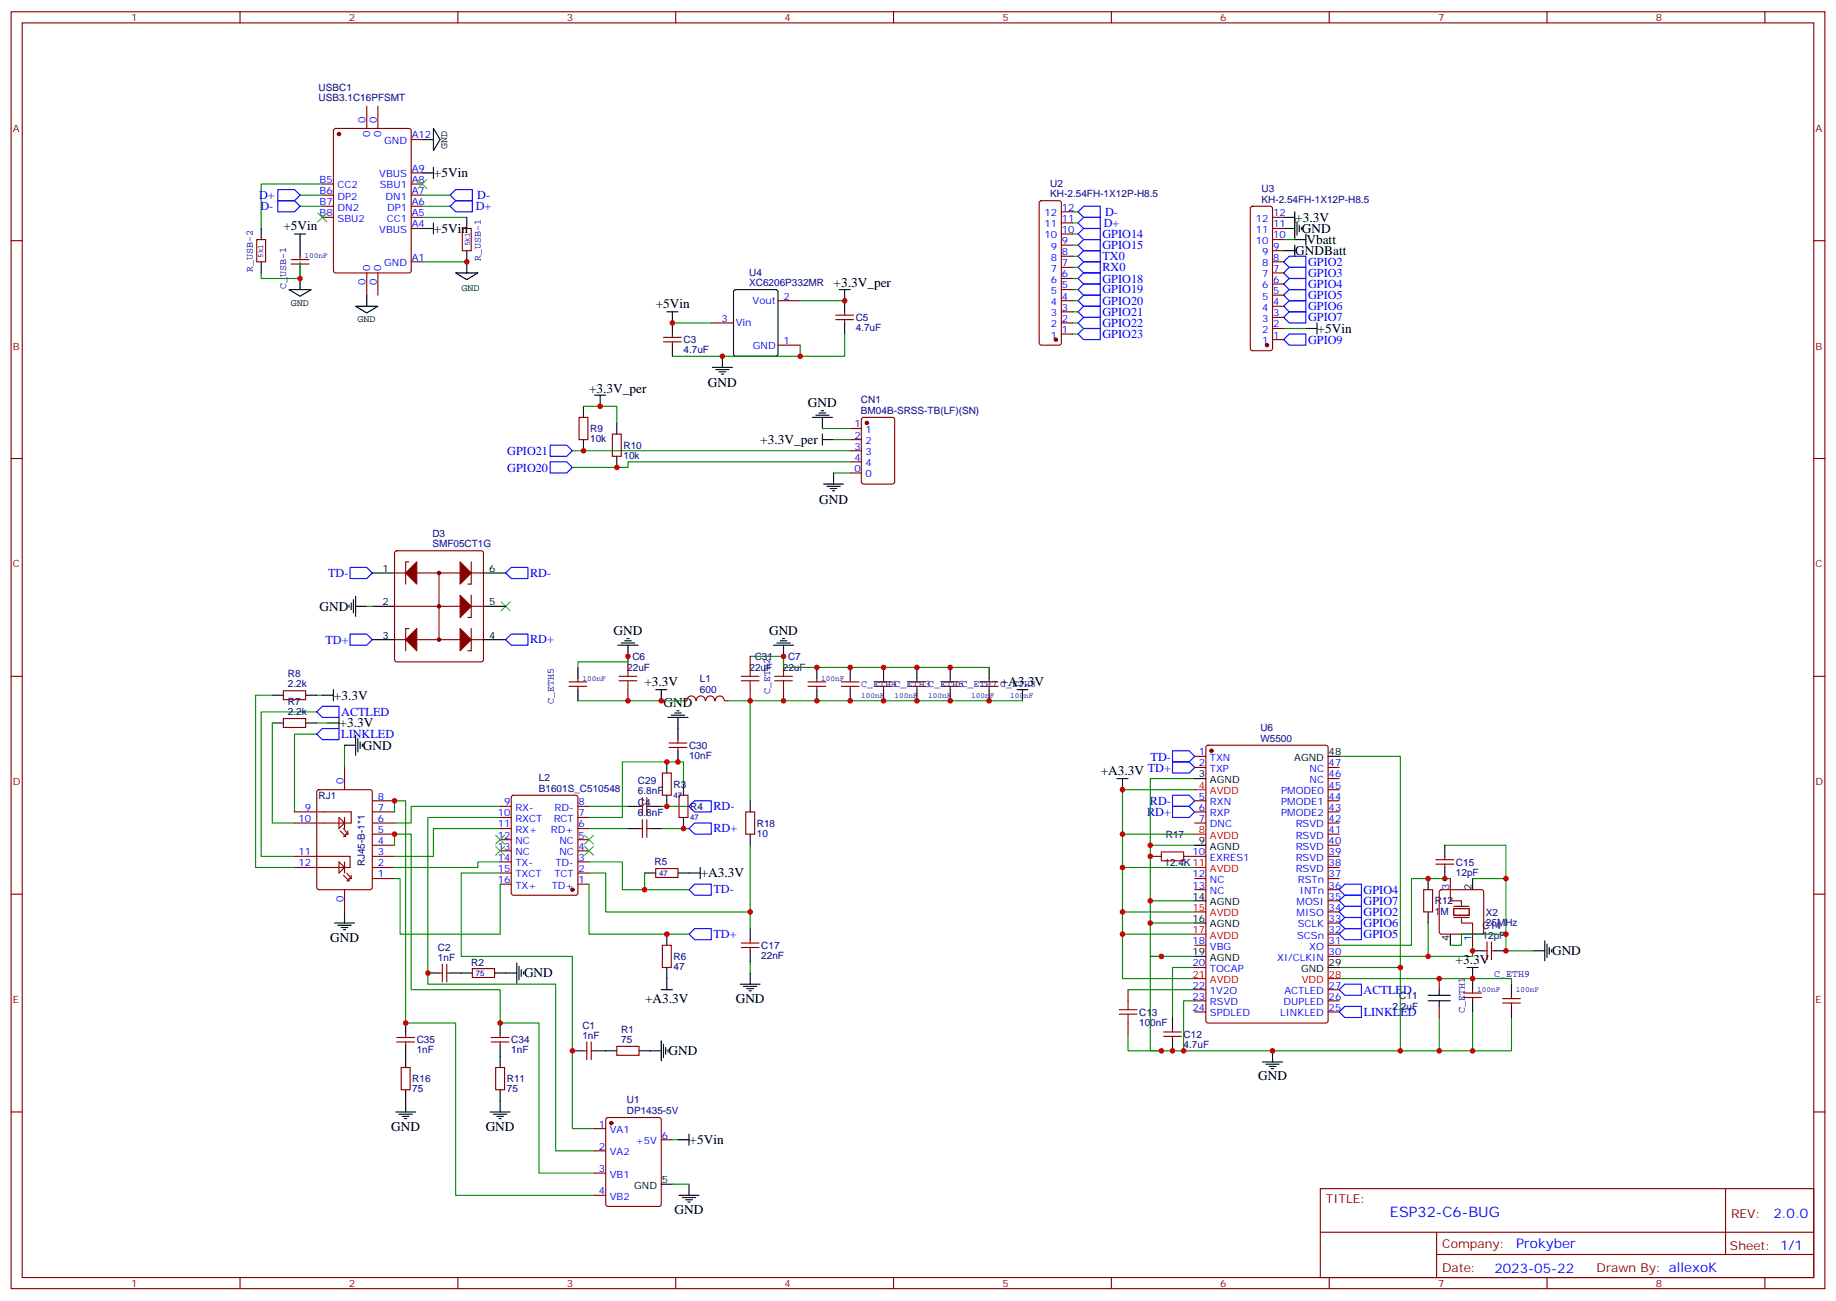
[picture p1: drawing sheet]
<svg xmlns="http://www.w3.org/2000/svg" width="583mm" height="413mm" viewBox="0 0 583 413" stroke-linecap="round" stroke-linejoin="round" font-family="sans-serif">
<g fill="none" stroke="#870000" stroke-width=".35">
<path d="M3.5 3.7h575.8v405.4h-575.8zM7.1 7.3h568.6v398.3h-568.6zM76.2 3.7v3.6M145.3 3.7v3.6M214.5 3.7v3.6M283.6 3.7v3.6M352.8 3.7v3.6M421.9 3.7v3.6M491.1 3.7v3.6M560.2 3.7v3.6M3.5 76.4h3.6M575.7 76.4h3.6"/>
<path d="M3.5 145.6h3.6M575.7 145.6h3.6M3.5 214.7h3.6M180.6 216.5h5.7M180.6 217.9h5.7M183.4 215.4v1.1M183.4 217.9v1M199.3 208.4v3.5M199.3 218.9v3.6M238.1 208.4v3.5M238.1 218.9v3.6M248.7 208.4v3.5"/>
<path d="M248.7 218.9v3.6M256.5 216.5h5.6M256.5 217.9h5.6M259.3 215.4v1.1M259.3 217.9v1M277.6 216.5h5.7M277.6 217.9h5.7M280.5 215.4v1.1M280.5 217.9v1M288.2 216.5h5.7M288.2 217.9h5.7M291 215.4v1.1"/>
<path d="M291 217.9v1M298.8 216.5h5.6M298.8 217.9h5.6M301.6 215.4v1.1M301.6 217.9v1M311.1 216.5h5.7M311.1 217.9h5.7M314 215.4v1.1M314 217.9v1M575.7 214.7h3.6M212.4 237.3h5.6M212.4 235.9h5.6"/>
<path d="M215.2 234.8v1.1M215.2 237.3v1M217 222.5h1M218.1 222.4a1.41 1.41 0 0 1 1.4-1.5 1.41 1.41 0 0 1 1.4 1.5M221.1 222.4a1.41 1.41 0 0 1 1.4-1.5 1.41 1.41 0 0 1 1.4 1.5M224 222.4a1.41 1.41 0 0 1 1.4-1.5 1.41 1.41 0 0 1 1.4 1.5M227.1 222.4a1.41 1.41 0 0 1 1.4-1.5 1.41 1.41 0 0 1 1.4 1.5M230 222.5h1.1M383 236.8l.5-.2h37.4l.6 .4 .1 87.1-.5 .6-37.6 .1-.7-.5v-87zM93.5 257.7h7M100.8 250.9l.4-.2h16.3l.6 .4 .1 30.6-.5 .7h-16.5l-.6-.4-.1-30.6zM100.9 257.7h10.6v3.6h-10.6"/>
<path d="M107.6 259.5l1.8 1.8-1.8 1.7zM109.4 243.6v7.1M109.4 259.5v3.5M118.2 254.2h7M118.2 257.7h7M158.7 256h3.6M158.7 259.5h3.6M162.5 252.7l.5-.3h19.7l.7 .5v30.6l-.4 .6-20 .1-.7-.5v-30.5zM183.4 256h3.6M183.4 259.5h3.6M202.8 256h1.1M203.9 253.2v5.6"/>
<path d="M205.3 253.2v5.6M205.3 256h1.1M210.3 245.4h2.8v7h-2.8zM215.5 252.4h2.9v7.1h-2.9zM236.7 257.7h2.8v7.1h-2.8zM379.2 240.1h3.6M379.2 243.6h3.6M379.2 254.2h3.6M379.2 257.7h3.6M421.6 243.6h3.5M421.6 254.2h3.5M421.6 257.7h3.5"/>
<path d="M421.6 250.7h3.5M421.6 247.2h3.5M93.5 271.9h17.6v3.5h-17.6M93.5 261.3h7M107.6 273.6l1.8 1.8-1.8 1.7zM107.9 263.7l1.8 1.8M109 263l1.4 1.8M109 265.5h.7M109 277.8l1.8 1.8M109.4 273.6v3.5M110.1 277.1l1.4 1.8M110.1 279.6h.7"/>
<path d="M110.4 264.8h-.7v.7M110.4 263.7v1.1M111.5 278.9h-.7v.7M111.5 277.8v1.1M118.2 271.9h7M118.2 261.3h7M118.2 278.9h7M118.2 275.4h7M118.2 268.3h7M118.2 264.8h7M158.7 263h3.6M158.7 277.1h3.6"/>
<path d="M158.7 273.6h3.6M158.7 270.1h3.6M158.7 266.6h3.6M183.4 263h3.6M183.4 277.1h3.6M183.4 273.6h3.6M183.4 270.1h3.6M183.4 266.6h3.6M202.8 263h1.1M203.9 260.2v5.7M205.3 260.2v5.7M205.3 263h1.1"/>
<path d="M208.1 275.7h7.1v2.9h-7.1zM365.1 271.9h3.6M375.7 271.9h7.1M379.2 261.3h3.6M379.2 278.9h3.6M421.6 271.9h3.5M421.6 261.3h3.5M421.6 278.9h3.5M421.6 275.4h3.5M421.6 268.3h3.5M421.6 264.8h3.5M455.8 272.9h5.6"/>
<path d="M455.8 274.3h5.6M458.6 271.9v1M458.6 274.3v1.1M460.4 278.9v3.5M3.5 283.8h3.6M109.4 282.4v7.1M158.7 280.7h3.6M183.4 280.7h3.6M235.3 299.4h5.6M238.1 298.3v1.1M379.2 282.4h3.6M421.6 282.4h3.5"/>
<path d="M421.6 296.5h3.5M421.6 293h3.5M421.6 289.5h3.5M421.6 286h3.5M451.9 282.4h2.8v7.1h-2.8zM457.1 282.6l.5-.2h12.7l.5 .2 .2 .5v12.7l-.3 .5-.4 .2h-12.7l-.5-.2-.3-.5v-12.7zM467.4 296.5v3.6M472 299v5.7M473.4 299v5.7M575.7 283.8h3.6M139.3 308.9h1.1M140.4 306.1v5.6"/>
<path d="M141.8 306.1v5.6M141.8 308.9h1.1M149.9 307.5h7.1v2.8h-7.1zM210.3 300.1h2.8v7h-2.8zM235.3 300.8h5.6M238.1 300.8v1M358.1 314.2v3.5M379.2 300.1h3.6M379.2 307.1h3.6M379.2 314.2h3.6M379.2 317.7h3.6M421.6 300.1h3.5"/>
<path d="M421.6 314.2h3.5M421.6 317.7h3.5M421.6 303.6h3.5M456.8 310.7v3.5M456.8 319.5v3.5M464.6 316.7h5.7M464.6 315.2h5.7M467.4 314.2v1M467.4 316.7v1M471 301.8h1M473.4 301.8h1.1M477 318.4h5.6"/>
<path d="M477 317h5.6M479.8 315.9v1.1M479.8 318.4v1.1M125.9 330.8h5.7M125.9 329.4h5.7M127.4 338.9h2.8v7h-2.8zM128.8 328.3v1.1M128.8 330.8v1M155.9 330.8h5.7M155.9 329.4h5.7M157.3 338.9h2.9v7h-2.9zM158.7 328.3v1.1"/>
<path d="M158.7 330.8v1M185.2 333.6h1.1M186.3 330.8v5.6M187.7 330.8v5.6M187.7 333.6h1M195.8 332.2h7v2.8h-7zM358.1 324.8v3.5M369.4 329h5.6M369.4 327.6h5.6M372.2 326.5v1.1M372.2 329v1.1M379.2 321.2h3.6"/>
<path d="M421.6 321.2h3.5M3.5 353h3.6M575.7 353h3.6M419.1 377.3h156.6v28.3h-156.6zM547.7 377.4v20.8M419.1 391.2h156.5M456 398.2h119.6M456 391.2v14.1M76.2 405.6v3.5M145.3 405.6v3.5M214.5 405.6v3.5M283.6 405.6v3.5"/>
<path d="M352.8 405.6v3.5M421.9 405.6v3.5M491.1 405.6v3.5M560.2 405.6v3.5"/>
</g>
<g fill="none" stroke="#00f" stroke-width=".35">
<path d="M342.2 77.8l1.8-1.7h5.2v3.5h-5.2zM342.2 74.3l1.8-1.8h5.2v3.6h-5.2zM342.2 70.8l1.8-1.8h5.2v3.5h-5.2zM342.2 67.2l1.8-1.7h5.2v3.5h-5.2zM342.2 99l1.8-1.8h5.2v3.6h-5.2zM342.2 95.5l1.8-1.8h5.2v3.5h-5.2zM342.2 91.9l1.8-1.7h5.2v3.5h-5.2zM342.2 88.4l1.8-1.8h5.2v3.6h-5.2zM342.2 84.9l1.8-1.8h5.2v3.5h-5.2zM342.2 81.4l1.8-1.8h5.2v3.5h-5.2zM407.5 90.2l1.7-1.8h5.3v3.5h-5.3zM407.5 86.6l1.7-1.7h5.3v3.5h-5.3z"/>
<path d="M407.5 83.1l1.7-1.7h5.3v3.5h-5.3zM409.2 99h5.3v3.5h-5.3l-1.7-1.7zM409.2 95.5h5.3v3.5h-5.3l-1.7-1.8zM409.2 91.9h5.3v3.6h-5.3l-1.7-1.8zM342.2 106l1.8-1.7h5.2v3.5h-5.2zM342.2 102.5l1.8-1.7h5.2v3.5h-5.2zM407.5 107.8l1.7-1.8h5.3v3.6h-5.3zM100.5 226l1.8-1.8h5.3v3.6h-5.3zM100.5 233l1.8-1.7h5.3v3.5h-5.3zM372.2 238.3h5.3l1.7 1.8-1.7 1.8h-5.3zM218.7 256l1.8-1.8h5.3v3.5h-5.3zM372.2 252.4h5.3l1.7 1.8-1.7 1.8h-5.3z"/>
<path d="M372.2 256h5.3l1.7 1.7-1.7 1.8h-5.3zM372.2 241.9h5.3l1.7 1.7-1.7 1.8h-5.3zM218.7 263l1.8-1.7h5.3v3.5h-5.3zM218.7 282.4l1.8-1.7h5.3v3.5h-5.3zM220.5 294.8h5.3v3.5h-5.3l-1.8-1.8zM425.1 282.4l1.8-1.7h5.3v3.5h-5.3zM425.1 296.5l1.8-1.7h5.3v3.5h-5.3zM425.1 293l1.8-1.7h5.3v3.5h-5.3zM425.1 286l1.8-1.8h5.3v3.5h-5.3zM425.1 289.5l1.8-1.8h5.3v3.6h-5.3zM425.1 314.2l1.8-1.8h5.3v3.5h-5.3zM425.1 321.2l1.8-1.7h5.3v3.5h-5.3z"/>
</g>
<g fill="none" stroke="#008700" stroke-width=".35">
<path d="M340.4 77.8h1.8M340.4 74.3h1.8M340.4 70.8h1.8M340.4 67.2h1.8M407.5 76.1h3.5M340.4 99h1.8M340.4 95.5h1.8M340.4 91.9h1.8M340.4 88.4h1.8M340.4 84.9h1.8M340.4 81.4h1.8M340.4 106h1.8"/>
<path d="M340.4 102.5h1.8M407.5 104.3h7M199.3 208.4v1.7h-15.9v1.8M238.1 208.4h10.6v3.5h65.3M100.5 233h-7v24.7M100.5 226h-17.6v45.9h10.6M100.5 229.5h3.6M100.5 220.7h1.8M109.4 236.6v7M183.4 222.5h33.6M238.1 222.5v31.7M125.2 257.7v-3.5h3.6v70.6h15.8v54.6h44.1"/>
<path d="M158.7 256h-28.2v5.3h-5.3M158.7 259.5h-22.9v52.9h40.6v52.9h12.3M187 256h12.3M209.9 256h8.8M217 248.9v-7h-19.4v17.6h-10.6M379.2 250.7h-22.9v14.1h22.9M379.2 247.2h-14.1v21.1M425.1 240.1h19.4v67M125.2 278.9h1.8v17.6h31.7v-15.8M125.2 268.3v-3.5h5.3v49.4h28.2v10.6h12.4v47.6h17.6M158.7 273.6h-7v1.8h-26.5M158.7 263h-21.1v8.9h-12.4"/>
<path d="M158.7 277.1h-12.3v26.5h35.3v54.7h7M187 277.1h5.3v12.4h45.8v5.3M187 273.6h10.6v8.8h21.1M187 263h12.3M204.6 277.1v5.3M209.9 263h8.8M238.1 268.3v21.2M356.3 275.4v14.1h22.9M356.3 264.8v10.6h22.9M379.2 268.3h-14.1v17.7M458.6 268.3h19.4v33.5h8.8M460.4 278.9h-12.4v21.2h-22.9"/>
<path d="M187 280.7v15.8h31.7M356.3 296.5v14.2h22.9M356.3 289.5v7h22.9M365.1 293h14.1M379.2 286h-14.1v17.6h3.6M453.3 293v10.6M238.1 305.4v3.5M358.1 314.2h21.1M379.2 317.7h-3.5v15.9M379.2 307.1h-7v15.9M379.2 303.6h-14.1v30h79.4v-26.5h-19.4M425.1 310.7h54.7v1.7"/>
<path d="M467.4 300.1v3.5h-42.3M358.1 328.3v5.3h10.6M456.8 323v10.6M467.4 321.2v12.4h-22.9M479.8 323v10.6h-12.4"/>
</g>
<g fill="none" stroke="#000" stroke-width=".35">
<path d="M407.5 69h3.5M407.5 72.5h3.5M407.5 79.6h3.5M411 67.2v8.5M411 77.8v3.6M411 76.1h3.5M411.7 70.4v4.2M412.4 71.5v2.1M413.1 72.2v.7M414.5 74.3v3.5M414.5 104.3h3.5M418 102.5v3.5"/>
<path d="M105.8 218.9v3.6M183.4 211.9v3.5M183.4 218.9v3.6M196.1 204.8h6.4M197.2 204.1h4.2M198.3 203.4h2.1M199 202.7h.7M199.3 204.8v3.6M208.1 218.9h3.6M209.9 218.9v3.6M245.5 204.8h6.4M246.6 204.1h4.2"/>
<path d="M247.6 203.4h2.2M248.4 202.7h.7M248.7 204.8v3.6M259.3 211.9v3.5M259.3 218.9v3.6M280.5 211.9v3.5M280.5 218.9v3.6M291 211.9v3.5M291 218.9v3.6M301.6 211.9v3.5M301.6 218.9v3.6M314 211.9v3.5"/>
<path d="M314 218.9v3.6M322.8 218.9h3.5M324.6 218.9v3.6M102.3 220.7h3.5M104.1 229.5h3.5M107.6 227.8v3.5M212 227.8h6.4M213.1 227h4.2M214.1 226.3h2.2M214.8 225.6h.7M215.2 227.8v7M215.2 238.3v3.6"/>
<path d="M199.3 256h3.5M206.4 256h3.5M211.7 241.9v3.5M211.7 252.4v3.6M217 248.9v3.5M217 259.5v3.5M238.1 254.2v3.5M354.5 247.2h3.6M356.3 247.2v3.5M379.2 247.2h3.6M421.6 240.1h3.5M199.3 263h3.5"/>
<path d="M204.6 277.1h3.5M206.4 263h3.5M215.2 277.1h7M222.2 275.4v3.5M238.1 264.8v3.5M379.2 268.3h3.6M453.3 278.9v3.5M458.6 268.3v3.6M458.6 275.4v3.5M467.4 278.9v3.5M106.2 293h6.3M107.2 293.7h4.3"/>
<path d="M108.3 294.4h2.1M109 295.1h.7M109.4 289.5v3.5M211.7 296.5v3.6M238.1 294.8v3.5M379.2 286h3.6M379.2 293h3.6M453.3 289.5v3.5M460.4 296.5v3.6M490.4 298.7v6.3M491.1 299.7v4.3M135.8 308.9h3.5"/>
<path d="M142.9 308.9h7M157 308.9h7M164 305.7v6.4M164.7 306.8v4.2M165.5 307.8v2.2M166.2 308.5v.7M209.9 314.2h3.5M211.7 307.1v7.1M234.9 312.4h6.4M236 313.1h4.2M237.1 313.8h2.1M237.8 314.5h.7"/>
<path d="M238.1 301.8v3.6M238.1 308.9v3.5M379.2 303.6h3.6M421.6 307.1h3.5M453.3 317.7h7.1M453.3 315.9h7.1M456.8 314.2v1.7M456.8 317.7v1.8M465.7 307.1h3.5M467.4 301.8h3.6M467.4 307.1v7.1M467.4 317.7v3.5"/>
<path d="M474.5 301.8h3.5M479.8 312.4v3.5M479.8 319.5v3.5M486.8 301.8h3.6M491.8 300.8v2.1M492.5 301.5v.7M128.8 324.8v3.5M128.8 331.8v7.1M158.7 324.8v3.5M158.7 331.8v7.1M181.7 333.6h3.5M188.7 333.6h7.1"/>
<path d="M202.8 333.6h7.1M209.9 330.4v6.4M210.6 331.5v4.2M211.3 332.5v2.1M212 333.2v.7M372.2 323v3.5M372.2 330.1v3.5M400.8 337.1h6.3M401.8 337.8h4.2M402.9 338.5h2.1M403.6 339.2h.7M403.9 333.6v3.5"/>
<path d="M125.6 353h6.3M126.6 353.7h4.3M127.7 354.4h2.1M128.4 355.1h.7M128.8 345.9v7.1M155.6 353h6.3M156.6 353.7h4.3M157.7 354.4h2.1M158.4 355.1h.7M158.7 345.9v7.1"/>
</g>
<g fill="none" stroke="#a10000" stroke-width=".35">
<path d="M196.5 216.1h5.6M196.5 214.7h5.6M199.3 211.9v2.8M199.3 216.1v2.8M235.3 216.1h5.6M235.3 214.7h5.6M238.1 211.9v2.8M238.1 216.1v2.8M245.9 216.1h5.6M245.9 214.7h5.6M248.7 211.9v2.8M248.7 216.1v2.8"/>
<path d="M368.7 270.4h7v2.9h-7zM358.1 317.7v2.8M355.2 321.9h5.7M355.2 320.5h5.7M358.1 321.9v2.9"/>
</g>
<path d="M460.4 282.4v3.6h3.5v1.4M461.4 288.4h5v2.1h-5zM461.4 291.3h5M461.4 287.7h5M463.9 291.6v1.4h3.5v3.5" fill="none" stroke="#870012" stroke-width=".35"/>
<g fill="#870000" stroke="#870000" stroke-width=".35">
<circle cx="384.5" cy="238.3" r=".53"/>
<circle cx="181.7" cy="282.4" r=".53"/>
</g>
<path d="M379.2 250.7h3.6M379.2 264.8h3.6M379.2 275.4h3.6M379.2 289.5h3.6M379.2 296.5h3.6M379.2 310.7h3.6M421.6 310.7h3.5" fill="none" stroke="#f00" stroke-width=".35"/>
<path d="M159.1 191.1l2.8 2.8M161.9 191.1l-2.8 2.8M157.3 268.7l2.9 2.8M157.3 265.1l2.9 2.9M160.2 268.7l-2.9 2.8M160.2 265.1l-2.9 2.9M185.6 265.1l2.8 2.9M185.6 268.7l2.8 2.8M188.4 265.1l-2.8 2.9M188.4 268.7l-2.8 2.8" fill="none" stroke="#3c3" stroke-width=".35"/>
<path d="M125.5 175l.4-.2h26.9l.5 .2 .2 .5v33.9l-.3 .5-.4 .2h-26.9l-.5-.2-.2-.5v-33.9z" fill="#fff" stroke="#870000" stroke-width=".35"/>
<g fill="none" stroke="#000" stroke-width=".35">
<path d="M134.1 44.3h3.5M134.1 54.9h3.5M137.6 40.8l2.1 3.5-2.1 3.5zM137.6 53.1v3.6M82.9 72.5v3.6M93.5 74.3h3.5M95.2 74.3v7.1M134.1 72.5h3.5M137.6 70.8v3.5M148.2 69v3.5M148.2 79.6v7M82.9 83.1v3.5"/>
<path d="M91.7 91.9h7.1l-3.6 2.2zM95.2 84.9v7M112.9 97.2h7l-3.5 2.1zM116.4 93.7v3.5M144.6 86.6h7.1l-3.5 2.2zM211.7 99h3.5M213.4 99v7M233.1 92.1l.4-.2h12.7l.7 .5v20l-.4 .6-13 .1-.6-.5-.1-20zM266.3 91.9h3.6M268.1 91.9v7.1M213.4 109.6v3.5M226.1 116.6h6.4"/>
<path d="M227.2 117.3h4.2M228.2 118h2.2M229 118.7h.7M229.3 113.1v3.5M268.1 102.5v3.5M185.2 129v3.5M185.2 139.6v3.5M188.7 125.4h3.6M190.5 125.4v3.6M195.8 134.3v3.5M257.9 132.5h6.3M258.9 131.8h4.3"/>
<path d="M260 131.1h2.1M260.7 130.4h.7M261.1 132.5v3.5M261.1 137.8v3.5M261.1 139.6h3.5M195.8 144.9v3.5M261.4 153.7h6.4M262.5 154.4h4.2M263.5 155.1h2.1M264.2 155.8h.7M264.6 150.1v3.6M110.8 192.1v.7"/>
<path d="M111.5 191.4v2.1M112.2 190.4v4.2M112.9 192.5h3.5M112.9 189.3v6.4M118.2 181.9h7M118.2 192.5h7M153.5 181.9h7M153.5 192.5h7M118.2 203.1h7M153.5 203.1h7M269.9 211.9v3.5M269.9 218.9v3.6"/>
<path d="M86.4 229.5h3.6M86.4 220.7h3.6M97 229.5h3.5M97 220.7h3.5M109.4 236.6h3.5M112.9 233.4v6.3M113.6 234.5v4.2M114.3 235.5v2.1M115 236.2v.7M209.9 375.9h3.5M215.2 361.8h3.5M215.5 379.4h6.4"/>
<path d="M218.7 360v3.6M218.7 375.9v3.5M216.6 380.2h4.2M217.7 380.9h2.1M218.4 381.6h.7"/>
</g>
<g fill="none" stroke="#870000" stroke-width=".35">
<path d="M116.4 33.7v7.1M119.9 33.7v7.1M102.3 58.4h3.5M106.1 41l.4-.2h23.3l.7 .4v44.7l-.4 .7h-23.6l-.6-.4-.1-44.7zM130.5 58.4h3.6M130.5 54.9h3.6M130.5 44.3h3.6M81.5 76.1h2.8v7h-2.8zM102.3 69h3.5M102.3 61.9h3.5M102.3 65.5h3.5M130.5 72.5h3.6"/>
<path d="M130.5 69h3.6M130.5 61.9h3.6M130.5 65.5h3.6M146.8 72.5h2.8v7.1h-2.8zM330.1 63.9l.5-.2h5.6l.5 .2 .2 .5v44.5l-.2 .5-.5 .2h-5.6l-.5-.3-.3-.4v-44.5zM336.9 77.8h3.5M336.9 74.3h3.5M336.9 70.8h3.5M336.9 67.2h3.5M397.1 65.7l.5-.2h5.6l.5 .2 .2 .5v44.4l-.2 .5-.5 .2h-5.6l-.5-.2-.2-.5v-44.4zM403.9 79.6h3.6M403.9 76.1h3.6"/>
<path d="M403.9 72.5h3.6M403.9 69h3.6M92.4 83.8h5.7M92.4 82.4h5.7M95.2 81.4v1M95.2 83.8v1.1M116.4 86.6v7.1M119.9 86.6v7.1M130.5 83.1h3.6M246.9 95.5h7.1M268.1 99v1M336.9 99h3.5"/>
<path d="M336.9 95.5h3.5M336.9 91.9h3.5M336.9 88.4h3.5M336.9 84.9h3.5M336.9 81.4h3.5M403.9 97.2h3.6M403.9 93.7h3.6M403.9 90.2h3.6M403.9 86.6h3.6M403.9 83.1h3.6M210.6 108.5h5.7M210.6 107.1h5.7"/>
<path d="M213.4 106v1.1M213.4 108.5v1.1M225.8 102.5h7M246.9 109.6h7.1M265.3 101.5h5.6M265.3 100h5.6M268.1 101.5v1M336.9 106h3.5M336.9 102.5h3.5M403.9 107.8h3.6M403.9 104.3h3.6M403.9 100.8h3.6"/>
<path d="M183.8 132.5h2.8v7.1h-2.8zM194.4 137.8h2.8v7.1h-2.8zM269.9 136h3.5M269.9 139.6h3.5M273.6 132.7l.5-.2h9.2l.6 .4 .1 20.1-.5 .6-9.4 .1-.6-.5-.1-20zM269.9 143.1h3.5M269.9 146.6h3.5M269.9 150.1h3.5M129.8 178.4h-1v7M149.6 178.4v7h-1.1M125.2 181.9h28.3M125.2 192.5h28.3"/>
<path d="M129.8 199.5h-1v7.1M139.3 181.9v21.2M149.6 188.9v7.1h-1.1M149.6 199.5v7.1h-1.1M90 219.3h7v2.8h-7zM125.2 203.1h28.3M267.1 216.5h5.6M267.1 217.9h5.6M269.9 215.4v1.1M269.9 217.9v1M90 228.1h7v2.8h-7zM188.7 358.3h3.6"/>
<path d="M192.5 355l.5-.2h16.2l.6 .4 .1 27.1-.5 .6-16.4 .1-.7-.5v-27zM188.7 365.3h3.6M188.7 372.4h3.6M188.7 379.4h3.6M209.9 361.8h3.5"/>
<circle cx="139.3" cy="192.5" r=".35"/>
<circle cx="139.3" cy="181.9" r=".35"/>
<circle cx="139.3" cy="203.1" r=".35"/>
</g>
<g fill="#870000" stroke="#870000" stroke-width=".35">
<path d="M128.8 181.9l3.5-3.5v7z"/>
<path d="M146 178.4l3.6 3.5-3.6 3.5z"/>
<path d="M146 199.5l3.6 3.6-3.6 3.5z"/>
<path d="M132.3 199.5v7.1l-3.5-3.5z"/>
<path d="M146 188.9l3.6 3.6-3.6 3.5z"/>
<circle cx="139.3" cy="181.9" r=".53"/>
<circle cx="139.3" cy="192.5" r=".53"/>
<circle cx="139.3" cy="203.1" r=".53"/>
<circle cx="194" cy="356.5" r=".53"/>
<circle cx="335.1" cy="107.8" r=".53"/>
<circle cx="402.2" cy="109.6" r=".53"/>
<circle cx="107.6" cy="42.5" r=".53"/>
<circle cx="275.2" cy="134.3" r=".53"/>
</g>
<g fill="none" stroke="#008700" stroke-width=".35">
<path d="M102.3 58.4h-19.4v14.1M95.2 65.5h7.1M95.2 61.9h7.1M134.1 65.5h8.8M134.1 69h14.1M134.1 61.9h8.8M95.2 83.1v5.3h-12.3v-1.8M134.1 83.1h14.1M254 95.5h14.1M213.4 102.5h12.4M254 109.6v3.5h-40.6M268.1 106v7.1h-14.1"/>
<path d="M185.2 129h10.6v5.3M261.1 136h8.8M264.6 139.6h5.3M181.7 143.1h88.2M264.6 150.1h5.3M269.9 146.6h-70.6v1.8h-17.6M116.4 192.5h1.8M86.4 229.5v31.8h7.1M86.4 220.7h-5.3v54.7h12.4M231.1 222.5h93.5M467.4 278.9h10.6M478 296.5h-14.1v3.6h-3.5"/>
<path d="M213.4 361.8h1.8M213.4 375.9h5.3"/>
</g>
<path d="M88.2 63.7h5.3l1.7 1.8-1.7 1.7h-5.3zM88.2 60.2h5.3l1.7 1.7-1.7 1.8h-5.3zM144.6 60.2h5.3v3.5h-5.3l-1.7-1.8zM144.6 63.7h5.3v3.5h-5.3l-1.7-1.7zM174.6 141.3h5.3l1.8 1.8-1.8 1.8h-5.3zM174.6 146.6h5.3l1.8 1.8-1.8 1.7h-5.3zM111.1 180.1h5.3l1.8 1.8-1.8 1.8h-5.3zM160.5 181.9l1.8-1.8h5.3v3.6h-5.3zM111.1 201.3h5.3l1.8 1.8-1.8 1.7h-5.3zM160.5 203.1l1.8-1.8h5.3v3.5h-5.3z" fill="none" stroke="#00f" stroke-width=".35"/>
<path d="M132.6 57l2.9 2.8M135.5 57l-2.9 2.8M100.9 67.6l2.8 2.8M103.7 67.6l-2.8 2.8" fill="none" stroke="#3c3" stroke-width=".35"/>
<g fill="#c00">
<circle cx="467.4" cy="333.6" r=".88"/>
<circle cx="301.6" cy="211.9" r=".88"/>
<circle cx="291" cy="211.9" r=".88"/>
<circle cx="280.5" cy="211.9" r=".88"/>
<circle cx="269.9" cy="211.9" r=".88"/>
<circle cx="314" cy="222.5" r=".88"/>
<circle cx="301.6" cy="222.5" r=".88"/>
<circle cx="291" cy="222.5" r=".88"/>
<circle cx="280.5" cy="222.5" r=".88"/>
<circle cx="211.7" cy="241.9" r=".88"/>
<circle cx="215.2" cy="241.9" r=".88"/>
<circle cx="217" cy="263" r=".88"/>
<circle cx="211.7" cy="256" r=".88"/>
<circle cx="238.1" cy="289.5" r=".88"/>
<circle cx="365.1" cy="293" r=".88"/>
<circle cx="365.1" cy="271.9" r=".88"/>
<circle cx="365.1" cy="268.3" r=".88"/>
<circle cx="365.1" cy="286" r=".88"/>
<circle cx="453.3" cy="303.6" r=".88"/>
<circle cx="453.3" cy="278.9" r=".88"/>
<circle cx="478" cy="301.8" r=".88"/>
<circle cx="458.6" cy="278.9" r=".88"/>
<circle cx="467.4" cy="301.8" r=".88"/>
<circle cx="368.7" cy="333.6" r=".88"/>
<circle cx="375.7" cy="333.6" r=".88"/>
<circle cx="372.2" cy="333.6" r=".88"/>
<circle cx="456.8" cy="333.6" r=".88"/>
<circle cx="444.5" cy="333.6" r=".88"/>
<circle cx="456.8" cy="310.7" r=".88"/>
<circle cx="467.4" cy="310.7" r=".88"/>
<circle cx="356.3" cy="296.5" r=".88"/>
<circle cx="356.3" cy="289.5" r=".88"/>
<circle cx="356.3" cy="275.4" r=".88"/>
<circle cx="356.3" cy="264.8" r=".88"/>
<circle cx="356.3" cy="250.7" r=".88"/>
<circle cx="403.9" cy="333.6" r=".88"/>
<circle cx="444.5" cy="307.1" r=".88"/>
<circle cx="368.7" cy="303.6" r=".88"/>
<circle cx="238.1" cy="222.5" r=".88"/>
<circle cx="259.3" cy="222.5" r=".88"/>
<circle cx="269.9" cy="222.5" r=".88"/>
<circle cx="259.3" cy="211.9" r=".88"/>
<circle cx="204.6" cy="282.4" r=".88"/>
<circle cx="209.9" cy="222.5" r=".88"/>
<circle cx="248.7" cy="208.4" r=".88"/>
<circle cx="211.7" cy="296.5" r=".88"/>
<circle cx="248.7" cy="222.5" r=".88"/>
<circle cx="199.3" cy="208.4" r=".88"/>
<circle cx="199.3" cy="222.5" r=".88"/>
<circle cx="478" cy="278.9" r=".88"/>
<circle cx="478" cy="296.5" r=".88"/>
<circle cx="125.2" cy="254.2" r=".88"/>
<circle cx="125.2" cy="264.8" r=".88"/>
<circle cx="158.8" cy="324.8" r=".88"/>
<circle cx="128.8" cy="324.8" r=".88"/>
<circle cx="181.7" cy="333.6" r=".88"/>
<circle cx="135.8" cy="308.9" r=".88"/>
<circle cx="95.3" cy="88.4" r=".88"/>
<circle cx="148.2" cy="83.1" r=".88"/>
<circle cx="185.2" cy="143.1" r=".88"/>
<circle cx="195.8" cy="148.4" r=".88"/>
<circle cx="268.1" cy="95.5" r=".88"/>
<circle cx="254" cy="113.1" r=".88"/>
<circle cx="229.3" cy="113.1" r=".88"/>
<circle cx="213.4" cy="102.5" r=".88"/>
<circle cx="190.5" cy="129" r=".88"/>
</g>
<text font-size="4.6" fill="#00f" x="441.2" y="386.4">ESP32-C6-BUG</text>
<g font-size="4.2">
<text x="137.8" y="56.3">+5Vin</text>
<text x="411.2" y="70.4">+3.3V</text>
<text x="90" y="73.1">+5Vin</text>
<text x="137.8" y="74">+5Vin</text>
<text x="413.3" y="73.9">GND</text>
<text x="414.7" y="77.5">Vbatt</text>
<text x="411.2" y="81.1">GNDBatt</text>
<text x="264.6" y="91.2">+3.3V_per</text>
<text x="208.1" y="97.9">+5Vin</text>
<text x="418.2" y="105.8">+5Vin</text>
<text x="187" y="124.7">+3.3V_per</text>
<text x="224.7" y="122.9">GND</text>
<text x="256.5" y="129.2">GND</text>
<text x="241.3" y="141">+3.3V_per</text>
<text x="260" y="159.9">GND</text>
<text x="101.4" y="193.9">GND</text>
<text x="194.7" y="201.5">GND</text>
<text x="244.1" y="201.5">GND</text>
<text x="204.5" y="217.8">+3.3V</text>
<text x="317.7" y="217.7">+A3.3V</text>
<text x="106" y="222.1">+3.3V</text>
<text x="210.6" y="224.5">GND</text>
<text x="107.8" y="230.9">+3.3V</text>
<text x="115.2" y="237.9">GND</text>
<text x="349.4" y="245.9">+A3.3V TD+</text>
<text x="222.4" y="278.6">+A3.3V</text>
<text x="104.8" y="299.1">GND</text>
<text x="462.1" y="305.9">+3.3V</text>
<text x="492.7" y="303.2">GND</text>
<text x="166.3" y="310.3">GND</text>
<text x="204.8" y="318.2">+A3.3V</text>
<text x="233.5" y="318.5">GND</text>
<text x="212.2" y="335">GND</text>
<text x="399.3" y="342.8">GND</text>
<text x="124.2" y="359.2">GND</text>
<text x="154.2" y="359.2">GND</text>
<text x="218.9" y="363.3">+5Vin</text>
<text x="214.1" y="385.5">GND</text>
</g>
<g font-size="4.2" fill="#00f">
<text x="562.9" y="386.6">2.0.0</text>
<text x="481.3" y="396.2">Prokyber</text>
<text x="474.4" y="404">2023-05-22</text>
</g>
<g font-size="3.9" fill="#00f">
<text x="82.2" y="63.2">D+</text>
<text x="151.5" y="63.2">D-</text>
<text x="82.7" y="66.8">D-</text>
<text x="151" y="66.7">D+</text>
<text x="350.4" y="72">D+</text>
<text x="350.8" y="68.4">D-</text>
<text x="350" y="75.6">GPIO14</text>
<text x="350" y="82.6">TX0</text>
<text x="350" y="79">GPIO15</text>
<text x="350" y="89.7">GPIO18</text>
<text x="350" y="86.1">RX0</text>
<text x="415.2" y="87.8">GPIO3</text>
<text x="415.2" y="84.4">GPIO2</text>
<text x="350" y="93.2">GPIO19</text>
<text x="415.2" y="95">GPIO5</text>
<text x="415.2" y="91.4">GPIO4</text>
<text x="350" y="100.3">GPIO21</text>
<text x="350" y="96.8">GPIO20</text>
<text x="415.2" y="98.5">GPIO6</text>
<text x="350" y="107.4">GPIO23</text>
<text x="350" y="103.8">GPIO22</text>
<text x="415.2" y="102">GPIO7</text>
<text x="415.2" y="109.1">GPIO9</text>
<text x="161" y="144.4">GPIO21</text>
<text x="161" y="149.7">GPIO20</text>
<text x="104.2" y="183.2">TD-</text>
<text x="168.3" y="183.1">RD-</text>
<text x="103.3" y="204.4">TD+</text>
<text x="168.3" y="204.2">RD+</text>
<text x="108.3" y="227.3">ACTLED</text>
<text x="108.3" y="234.2">LINKLED</text>
<text x="365.2" y="241.4">TD-</text>
<text x="226.5" y="257.2">RD-</text>
<text x="365" y="255.6">RD-</text>
<text x="364.1" y="259.1">RD+</text>
<text x="226.5" y="264.2">RD+</text>
<text x="226.5" y="283.6">TD-</text>
<text x="432.9" y="283.7">GPIO4</text>
<text x="432.9" y="287.2">GPIO7</text>
<text x="432.9" y="290.7">GPIO2</text>
<text x="226.5" y="297.7">TD+</text>
<text x="432.9" y="297.8">GPIO5</text>
<text x="432.9" y="294.2">GPIO6</text>
<text x="432.9" y="315.5">ACTLED</text>
<text x="432.9" y="322.5">LINKLED</text>
</g>
<g font-size="3.9" fill="#800">
<text x="420.9" y="381.9">TITLE:</text>
<text x="549.5" y="386.6">REV:</text>
<text x="457.8" y="396.1">Company:</text>
<text x="549.1" y="396.7">Sheet: 1/1</text>
<text x="457.8" y="403.8">Date:</text>
<text x="506.8" y="403.9">Drawn By: allexoK</text>
</g>
<g font-size="3.2" fill="#800">
<text x="41.6" y="6.7">1</text>
<text x="110.8" y="6.7">2</text>
<text x="179.9" y="6.7">3</text>
<text x="249.1" y="6.7">4</text>
<text x="318.2" y="6.7">5</text>
<text x="387.3" y="6.7">6</text>
<text x="456.5" y="6.7">7</text>
<text x="525.6" y="6.7">8</text>
<text x="4.1" y="41.8">A</text>
<text x="576.3" y="41.8">A</text>
<text x="4.1" y="111">B</text>
<text x="576.3" y="111">B</text>
<text x="4.1" y="180.1">C</text>
<text x="576.3" y="180.1">C</text>
<text x="4.1" y="249.3">D</text>
<text x="576.3" y="249.3">D</text>
<text x="4.1" y="318.4">E</text>
<text x="576.3" y="318.4">E</text>
<text x="41.6" y="408.6">1</text>
<text x="110.8" y="408.6">2</text>
<text x="179.9" y="408.6">3</text>
<text x="249.1" y="408.6">4</text>
<text x="318.2" y="408.6">5</text>
<text x="387.3" y="408.6">6</text>
<text x="456.5" y="408.6">7</text>
<text x="525.6" y="408.6">8</text>
</g>
<g font-size="3.2" fill="#000080">
<text x="101.1" y="28.7">USBC1</text>
<text x="101.1" y="32">USB3.1C16PFSMT</text>
<text x="333.4" y="59.3">U2</text>
<text x="333.4" y="62.7">KH-2.54FH-1X12P-H8.5</text>
<text x="400.4" y="64.4">KH-2.54FH-1X12P-H8.5</text>
<text x="400.4" y="61.1">U3</text>
<text x="152.6" y="83" transform="rotate(-90 152.6 83)">R_USB-1</text>
<text x="80.3" y="86.5" transform="rotate(-90 80.3 86.5)">R_USB-2</text>
<text x="237.8" y="87.6">U4</text>
<text x="90.8" y="91.8" transform="rotate(-90 90.8 91.8)">C_USB-1</text>
<text x="237.8" y="90.9">XC6206P332MR</text>
<text x="271.6" y="101.9">C5</text>
<text x="271.6" y="105.1">4.7uF</text>
<text x="217" y="112.1">4.7uF</text>
<text x="217" y="108.9">C3</text>
<text x="273.3" y="131.4">BM04B-SRSS-TB(LF)(SN)</text>
<text x="273.3" y="128">CN1</text>
<text x="187.3" y="137.2">R9</text>
<text x="187.3" y="140.4">10k</text>
<text x="197.9" y="142.5">R10</text>
<text x="197.9" y="145.7">10k</text>
<text x="137.2" y="173.8">SMF05CT1G</text>
<text x="137.2" y="170.6">D3</text>
<text x="200.7" y="209.5">C6</text>
<text x="239.6" y="209.5">C31</text>
<text x="250.1" y="209.5">C7</text>
<text x="91.4" y="215.1">R8</text>
<text x="199.1" y="213">22uF</text>
<text x="237.9" y="213">22uF</text>
<text x="248.5" y="213">22uF</text>
<text x="91.4" y="218.2">2.2k</text>
<text x="222.2" y="219.9">600</text>
<text x="222.2" y="216.6">L1</text>
<text x="244.4" y="220.5" transform="rotate(-90 244.4 220.5)">C_ETH2</text>
<text x="273.4" y="218.2">C_ETH4C_ETH3C_ETH6C_ETH7 C_ETH8</text>
<text x="91.4" y="227">2.2k</text>
<text x="91.4" y="223.9">R7</text>
<text x="175.8" y="223.5" transform="rotate(-90 175.8 223.5)">C_ETH5</text>
<text x="400.1" y="232.1">U6</text>
<text x="218.7" y="237.7">C30</text>
<text x="400.1" y="235.5">W5500</text>
<text x="218.7" y="241">10nF</text>
<text x="171" y="251.4">B1601S_C510548</text>
<text x="171" y="248.1">L2</text>
<text x="202.5" y="248.8">C29</text>
<text x="213.8" y="250.1">R3</text>
<text x="101.1" y="253.6">RJ1</text>
<text x="202.5" y="252.1">6.8nF</text>
<text x="202.5" y="255.8">C4</text>
<text x="219.1" y="257.1">R4</text>
<text x="202.5" y="259.2">6.8nF</text>
<text x="240.2" y="262.4">R18</text>
<text x="240.2" y="265.7">10</text>
<text x="370.1" y="266.1">R17</text>
<text x="115.8" y="275.1" transform="rotate(-90 115.8 275.1)">RJ45-B-1*1</text>
<text x="207.8" y="274.7">R5</text>
<text x="369.6" y="274.8">12.4K 11</text>
<text x="462.1" y="274.8">C15</text>
<text x="462.1" y="278">12pF</text>
<text x="455.4" y="287.1">R12</text>
<text x="455.4" y="290.3">1M</text>
<text x="471.7" y="293.8">25MHz</text>
<text x="471.7" y="290.6">X2</text>
<text x="470.6" y="298">12pF</text>
<text x="470.6" y="294.8">C14</text>
<text x="139" y="305">1nF</text>
<text x="139" y="301.8">C2</text>
<text x="213.8" y="304.7">R6</text>
<text x="241.7" y="304.5">22nF</text>
<text x="241.7" y="301.3">C17</text>
<text x="149.6" y="306.5">R2</text>
<text x="213.8" y="307.9">47</text>
<text x="474.3" y="310">C_ETH9</text>
<text x="444.2" y="317.1">C11</text>
<text x="361.6" y="322.4">C13</text>
<text x="442.1" y="320.6">2.2uF</text>
<text x="465" y="321.5" transform="rotate(-90 465 321.5)">C_ETH1</text>
<text x="184.9" y="329.7">1nF</text>
<text x="184.9" y="326.5">C1</text>
<text x="197.2" y="327.9">R1</text>
<text x="361.6" y="325.6">100nF</text>
<text x="375.7" y="329.4">C12</text>
<text x="132.3" y="334.4">1nF</text>
<text x="132.3" y="331.2">C35</text>
<text x="162.3" y="334.4">1nF</text>
<text x="162.3" y="331.2">C34</text>
<text x="197.2" y="331.1">75</text>
<text x="375.7" y="332.6">4.7uF</text>
<text x="130.9" y="346.7">75</text>
<text x="130.9" y="343.6">R16</text>
<text x="160.9" y="346.7">75</text>
<text x="160.9" y="343.6">R11</text>
<text x="199" y="353.7">DP1435-5V</text>
<text x="199" y="350.3">U1</text>
</g>
<g font-size="3.2" fill="#00f">
<text x="116.1" y="39" transform="rotate(-90 116.1 39)">0</text>
<text x="119.6" y="39" transform="rotate(-90 119.6 39)">0</text>
<text x="117.5" y="43.5" transform="rotate(-90 117.5 43.5)">0</text>
<text x="121" y="43.5" transform="rotate(-90 121 43.5)">0</text>
<text x="121.9" y="45.7">GND</text>
<text x="130.7" y="44">A12</text>
<text x="101.5" y="58.1">B5</text>
<text x="107.1" y="59.8">CC2</text>
<text x="120.4" y="56.3">VBUS</text>
<text x="120.5" y="59.8">SBU1</text>
<text x="130.7" y="58.1">A8</text>
<text x="130.7" y="54.5">A9</text>
<text x="101.5" y="61.6">B6</text>
<text x="101.5" y="65.1">B7</text>
<text x="107.1" y="63.4">DP2</text>
<text x="122.4" y="63.4">DN1</text>
<text x="130.7" y="65.1">A6</text>
<text x="130.7" y="61.6">A7</text>
<text x="101.5" y="68.7">B8</text>
<text x="107.1" y="66.9">DN2</text>
<text x="107.1" y="70.4">SBU2</text>
<text x="122.8" y="70.4">CC1</text>
<text x="122.8" y="66.9">DP1</text>
<text x="130.7" y="68.7">A5</text>
<text x="331.6" y="68.7">12</text>
<text x="337.1" y="70.4">11</text>
<text x="337.1" y="66.9">12</text>
<text x="398.6" y="70.4">12</text>
<text x="404.1" y="68.7">12</text>
<text x="120.4" y="73.9">VBUS</text>
<text x="130.7" y="72.2">A4</text>
<text x="331.6" y="75.7">10</text>
<text x="331.6" y="72.2">11</text>
<text x="337.1" y="77.5">9</text>
<text x="337.1" y="73.9">10</text>
<text x="398.6" y="77.5">10</text>
<text x="398.6" y="73.9">11</text>
<text x="404.1" y="75.7">10</text>
<text x="404.1" y="72.2">11</text>
<text x="130.7" y="82.8">A1</text>
<text x="333.6" y="82.8">8</text>
<text x="333.6" y="79.2">9</text>
<text x="337.1" y="81">8</text>
<text x="400.6" y="81">9</text>
<text x="404.1" y="82.8">8</text>
<text x="404.1" y="79.2">9</text>
<text x="117.5" y="85.9" transform="rotate(-90 117.5 85.9)">0</text>
<text x="121" y="85.9" transform="rotate(-90 121 85.9)">0</text>
<text x="121.9" y="84.5">GND</text>
<text x="333.6" y="89.8">6</text>
<text x="333.6" y="86.3">7</text>
<text x="337.1" y="88.1">6</text>
<text x="337.1" y="84.5">7</text>
<text x="400.6" y="88.1">7</text>
<text x="400.6" y="84.5">8</text>
<text x="404.1" y="89.8">6</text>
<text x="404.1" y="86.3">7</text>
<text x="116.1" y="90.4" transform="rotate(-90 116.1 90.4)">0</text>
<text x="119.6" y="90.4" transform="rotate(-90 119.6 90.4)">0</text>
<text x="248.7" y="95.1">2</text>
<text x="333.6" y="93.3">5</text>
<text x="337.1" y="95.1">4</text>
<text x="337.1" y="91.6">5</text>
<text x="400.6" y="95.1">5</text>
<text x="400.6" y="91.6">6</text>
<text x="404.1" y="93.3">5</text>
<text x="238.9" y="96.5">Vout</text>
<text x="333.6" y="100.4">3</text>
<text x="333.6" y="96.9">4</text>
<text x="337.1" y="98.6">3</text>
<text x="400.6" y="98.6">4</text>
<text x="404.1" y="100.4">3</text>
<text x="404.1" y="96.9">4</text>
<text x="229.1" y="102.2">3</text>
<text x="233.5" y="103.6">Vin</text>
<text x="333.6" y="107.5">1</text>
<text x="333.6" y="103.9">2</text>
<text x="337.1" y="105.7">1</text>
<text x="337.1" y="102.2">2</text>
<text x="400.6" y="105.7">2</text>
<text x="400.6" y="102.2">3</text>
<text x="404.1" y="107.5">1</text>
<text x="404.1" y="103.9">2</text>
<text x="239" y="110.6">GND</text>
<text x="248.7" y="109.2">1</text>
<text x="400.6" y="109.2">1</text>
<text x="271.2" y="135.7">1</text>
<text x="274.7" y="137.4">1</text>
<text x="271.2" y="139.2">2</text>
<text x="271.2" y="142.7">3</text>
<text x="274.7" y="141">2</text>
<text x="271.2" y="146.3">4</text>
<text x="271.2" y="149.8">0</text>
<text x="274.7" y="144.5">3</text>
<text x="274.7" y="148">4</text>
<text x="274.7" y="151.6">0</text>
<text x="380.6" y="239.7">1</text>
<text x="380.6" y="243.3">2</text>
<text x="384.1" y="241.5">TXN</text>
<text x="384.1" y="245">TXP</text>
<text x="415.7" y="245">NC</text>
<text x="421.7" y="243.3">47</text>
<text x="109" y="248.9" transform="rotate(-90 109 248.9)">0</text>
<text x="415.7" y="248.6">NC</text>
<text x="421.7" y="250.3">45</text>
<text x="421.7" y="246.8">46</text>
<text x="96.8" y="257.4">9</text>
<text x="119.9" y="257.4">7</text>
<text x="119.9" y="253.9">8</text>
<text x="160.1" y="255.6">9</text>
<text x="163.6" y="257.4">RX-</text>
<text x="176" y="257.4">RD-</text>
<text x="183.6" y="255.6">8</text>
<text x="380.6" y="253.9">5</text>
<text x="380.6" y="257.4">6</text>
<text x="384.1" y="255.6">RXN</text>
<text x="406.7" y="255.6">PMODE1</text>
<text x="406.7" y="252.1">PMODE0</text>
<text x="421.7" y="257.4">43</text>
<text x="421.7" y="253.9">44</text>
<text x="94.7" y="260.9">10</text>
<text x="119.9" y="260.9">6</text>
<text x="158.1" y="259.2">10</text>
<text x="158.1" y="262.7">11</text>
<text x="163.6" y="260.9">RXCT</text>
<text x="175.8" y="260.9">RCT</text>
<text x="183.6" y="262.7">6</text>
<text x="183.6" y="259.2">7</text>
<text x="380.6" y="260.9">7</text>
<text x="384.1" y="259.2">RXP</text>
<text x="384.1" y="262.7">DNC</text>
<text x="406.7" y="259.2">PMODE2</text>
<text x="411.3" y="262.7">RSVD</text>
<text x="421.7" y="260.9">42</text>
<text x="119.9" y="268">4</text>
<text x="119.9" y="264.4">5</text>
<text x="158.1" y="266.2">12</text>
<text x="158.1" y="269.7">13</text>
<text x="163.6" y="264.4">RX+</text>
<text x="163.6" y="268">NC</text>
<text x="174.9" y="264.4">RD+</text>
<text x="177.5" y="268">NC</text>
<text x="183.6" y="269.7">4</text>
<text x="183.6" y="266.2">5</text>
<text x="411.3" y="269.7">RSVD</text>
<text x="411.3" y="266.2">RSVD</text>
<text x="421.7" y="268">40</text>
<text x="421.7" y="264.4">41</text>
<text x="94.7" y="271.5">11</text>
<text x="94.7" y="275">12</text>
<text x="119.9" y="275">2</text>
<text x="119.9" y="271.5">3</text>
<text x="158.1" y="273.3">14</text>
<text x="163.6" y="271.5">NC</text>
<text x="163.6" y="275">TX-</text>
<text x="176.3" y="275">TD-</text>
<text x="177.5" y="271.5">NC</text>
<text x="183.6" y="273.3">3</text>
<text x="378.6" y="271.5">10</text>
<text x="384.1" y="273.3">EXRES1</text>
<text x="411.3" y="273.3">RSVD</text>
<text x="421.7" y="275">38</text>
<text x="421.7" y="271.5">39</text>
<text x="119.9" y="278.6">1</text>
<text x="158.1" y="276.8">15</text>
<text x="158.1" y="280.3">16</text>
<text x="163.6" y="278.6">TXCT</text>
<text x="176" y="278.6">TCT</text>
<text x="183.6" y="280.3">1</text>
<text x="183.6" y="276.8">2</text>
<text x="378.6" y="278.6">12</text>
<text x="384.1" y="280.3">NC</text>
<text x="411.3" y="276.8">RSVD</text>
<text x="411.9" y="280.3">RSTn</text>
<text x="421.7" y="278.6">37</text>
<text x="109" y="286.2" transform="rotate(-90 109 286.2)">0</text>
<text x="163.6" y="282.1">TX+</text>
<text x="175.1" y="282.1">TD+</text>
<text x="378.6" y="282.1">13</text>
<text x="384.1" y="283.8">NC</text>
<text x="411.6" y="287.4">MOSI</text>
<text x="412.6" y="283.8">INTn</text>
<text x="421.7" y="285.6">35</text>
<text x="421.7" y="282.1">36</text>
<text x="460" y="282.4" transform="rotate(-90 460 282.4)">3</text>
<text x="411.6" y="290.9">MISO</text>
<text x="421.7" y="292.7">33</text>
<text x="421.7" y="289.1">34</text>
<text x="378.6" y="299.7">18</text>
<text x="411.7" y="298">SCSn</text>
<text x="411.9" y="294.4">SCLK</text>
<text x="421.7" y="299.7">31</text>
<text x="421.7" y="296.2">32</text>
<text x="467.1" y="298.6" transform="rotate(-90 467.1 298.6)">1</text>
<text x="384.1" y="301.5">VBG</text>
<text x="405.4" y="305">XI/CLKIN</text>
<text x="415.6" y="301.5">XO</text>
<text x="421.7" y="303.2">30</text>
<text x="378.6" y="306.8">20</text>
<text x="384.1" y="308.5">TOCAP</text>
<text x="378.6" y="313.8">22</text>
<text x="378.6" y="317.4">23</text>
<text x="384.1" y="315.6">1V2O</text>
<text x="407.7" y="315.6">ACTLED</text>
<text x="421.7" y="317.4">26</text>
<text x="421.7" y="313.8">27</text>
<text x="378.6" y="320.9">24</text>
<text x="384.1" y="319.1">RSVD</text>
<text x="384.1" y="322.7">SPDLED</text>
<text x="406.4" y="322.7">LINKLED</text>
<text x="407.4" y="319.1">DUPLED</text>
<text x="421.7" y="320.9">25</text>
<text x="190.1" y="357.9">1</text>
<text x="193.6" y="359.7">VA1</text>
<text x="190.1" y="365">2</text>
<text x="201.8" y="363.2">+5V</text>
<text x="210.1" y="361.5">6</text>
<text x="193.6" y="366.7">VA2</text>
<text x="190.1" y="372">3</text>
<text x="193.6" y="373.8">VB1</text>
<text x="190.1" y="379.1">4</text>
<text x="193.6" y="380.9">VB2</text>
</g>
<g font-size="3.2">
<text x="142" y="47.3" transform="rotate(-90 142 47.3)">GND</text>
<text x="146.5" y="92.3">GND</text>
<text x="92.3" y="97">GND</text>
<text x="113.5" y="102.3">GND</text>
<text x="121.5" y="181.5">1</text>
<text x="155.2" y="181.5">6</text>
<text x="121.5" y="192.1">2</text>
<text x="155.2" y="192.1">5</text>
<text x="121.5" y="202.7">3</text>
<text x="155.2" y="202.7">4</text>
<text x="421.7" y="239.7">48</text>
<text x="410.8" y="241.5">AGND</text>
<text x="380.6" y="246.8">3</text>
<text x="384.1" y="248.6">AGND</text>
<text x="380.6" y="268">9</text>
<text x="384.1" y="269.7">AGND</text>
<text x="378.6" y="285.6">14</text>
<text x="384.1" y="287.4">AGND</text>
<text x="467.1" y="282.4" transform="rotate(-90 467.1 282.4)">2</text>
<text x="378.6" y="292.7">16</text>
<text x="384.1" y="294.4">AGND</text>
<text x="460" y="298.6" transform="rotate(-90 460 298.6)">4</text>
<text x="378.6" y="303.2">19</text>
<text x="384.1" y="305">AGND</text>
<text x="413" y="308.5">GND</text>
<text x="421.7" y="306.8">29</text>
<text x="201.3" y="377.3">GND</text>
<text x="210.1" y="375.6">5</text>
</g>
<g font-size="3.2" fill="#f00">
<text x="380.6" y="250.3">4</text>
<text x="384.1" y="252.1">AVDD</text>
<text x="380.6" y="264.4">8</text>
<text x="384.1" y="266.2">AVDD</text>
<text x="384.1" y="276.8">AVDD</text>
<text x="378.6" y="289.1">15</text>
<text x="384.1" y="290.9">AVDD</text>
<text x="378.6" y="296.2">17</text>
<text x="384.1" y="298">AVDD</text>
<text x="378.6" y="310.3">21</text>
<text x="421.7" y="310.3">28</text>
<text x="384.1" y="312.1">AVDD</text>
<text x="413.2" y="312.1">VDD</text>
</g>
<g font-size="2.5" fill="#000080">
<text x="83.6" y="81.9" transform="rotate(-90 83.6 81.9)">5k1</text>
<text x="96.7" y="82">100nF</text>
<text x="149.1" y="78.1" transform="rotate(-90 149.1 78.1)">5k1</text>
<text x="184.9" y="216.1">100nF</text>
<text x="260.7" y="216.1">100nF</text>
<text x="273.4" y="221.5">100nF</text>
<text x="284" y="221.5">100nF</text>
<text x="294.6" y="221.5">100nF</text>
<text x="308.3" y="221.6">100nF</text>
<text x="320.7" y="221.6">100nF</text>
<text x="213.8" y="253.2">47</text>
<text x="219.1" y="260.3">47</text>
<text x="209.3" y="278.1">47</text>
<text x="151.1" y="309.8">75</text>
<text x="468.8" y="314.9">100nF</text>
<text x="481.2" y="315.1">100nF</text>
</g>
</svg>
